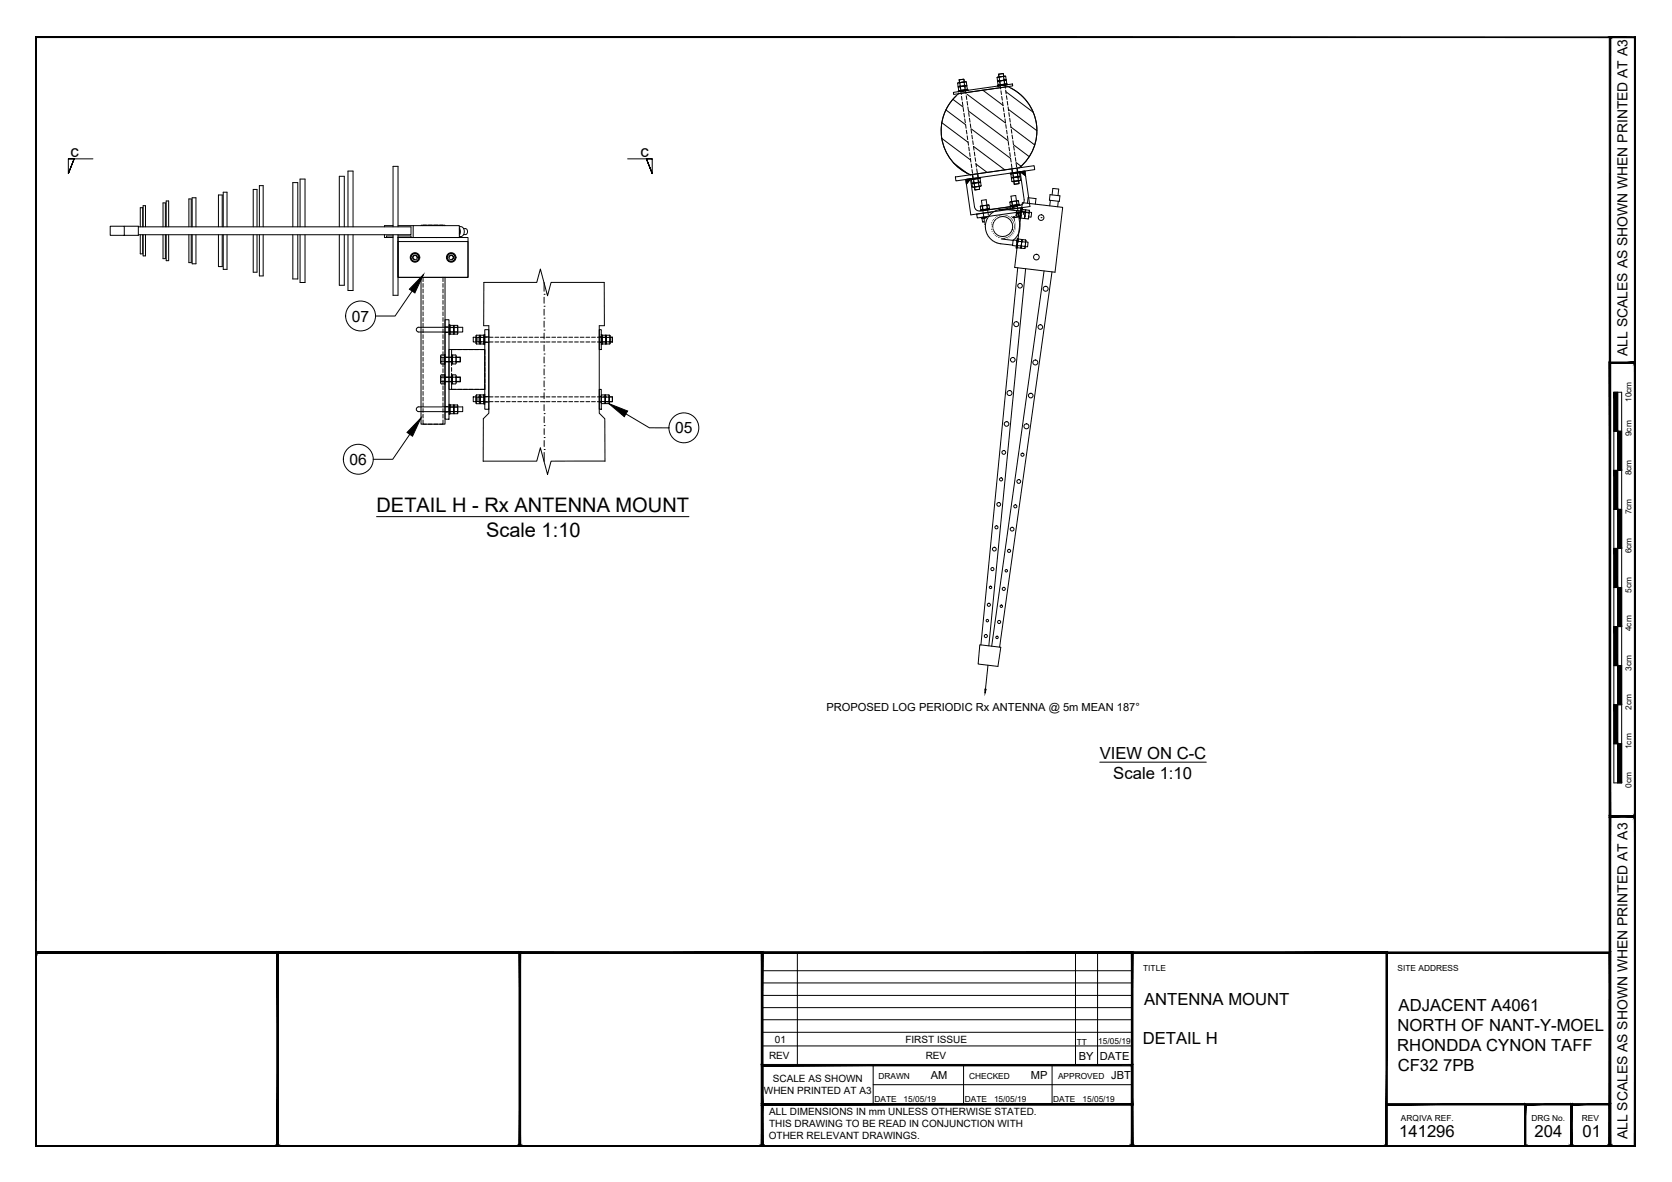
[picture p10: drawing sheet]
<svg xmlns="http://www.w3.org/2000/svg" width="420mm" height="297mm" viewBox="0 0 420 297" stroke-linecap="round" stroke-linejoin="round" font-family="sans-serif">
<!-- layer: PROPOSED OTHER USER 2 ANCILLARY -->
<path d="M246.6 50.4l1.2-.2 1.1 7.2a3.1 3.1 0 0 0 3.5 2.6 3.1 3.1 0 0 0 2.7-3.5l-1.1-7.2 1.2-.2 1.1 7.2a4.3 4.3 0 0 1-3.7 4.9 4.3 4.3 0 0 1-4.9-3.7zM248.4 54.7l-1.1 .1M255.9 53.6l-1.2 .2" fill="none" stroke="#000" stroke-width=".25"/>
<!-- layer: 0 -->
<g fill="none" stroke="#000" stroke-width=".25">
<path d="M255.2 52.9l-.1 1.2M405.5 98.6h2v98.1h-2zM406.5 98.6v98.1M405.5 118.2h2M405.5 108.4h2M405.5 137.8h2M405.5 128h2M405.5 157.5h2M405.5 147.7h2M405.5 177.1h2M405.5 167.3h2M405.5 186.9h2"/>
<path d="M200.4 239.4v28.3M270.3 239.4v28.3M275.8 239.4v28.3M191.5 250.1h93M191.5 247h93M191.5 243.9h93M191.5 256.3h93M191.5 253.2h93M191.5 259.4h93M191.5 262.8h93M219.4 267.7v9.8M219.4 272.6h65.1"/>
<path d="M242.1 267.7v9.8M264.4 267.7v9.8"/>
</g>
<!-- layer: PROPOSED OTHER USER 1 - HIDDEN -->
<g fill="none" stroke="#000" stroke-width=".25">
<path d="M251.1 20l.2 .9M252.3 19.3l-.2-.8-1.2 .1 .1 .9M252.3 19.8l.1 1M241.2 21.4l.1 1M241.4 22.8l.2 .9M241.6 24.2l.2 1M241.8 25.7l.2 .9M242 27.1l.2 .9M242.2 28.5l.2 .9M242.3 20.8l-.1-.9-1.2 .2 .2 .8M242.4 21.2l.1 1M242.4 29.9l.2 .9"/>
<path d="M242.6 22.6l.1 1M242.6 31.3l.2 .9M242.8 24.1l.1 .9M242.8 32.7l.2 1M243 25.5l.1 .9M243 34.1l.2 1M243.2 26.9l.2 .9M243.2 35.5l.2 1M243.4 28.3l.2 1M243.4 37l.2 .9M243.6 29.7l.2 1M243.7 38.4l.1 .9"/>
<path d="M243.8 31.1l.2 1M243.8 39.8l.2 .9M244 32.6l.2 .9M244.2 34l.2 .9M244.4 35.4l.2 .9M244.6 36.8l.2 .9M244.8 38.2l.2 1M245 39.6l.2 1M251.3 21.4l.2 1M251.5 22.8l.2 .9M251.7 24.2l.2 1M251.9 25.7l.2 .9"/>
<path d="M252.1 27.1l.2 .9M252.3 28.5l.2 .9M252.5 21.2l.2 1M252.5 29.9l.2 .9M252.7 22.6l.1 1M252.7 31.3l.2 .9M252.9 24.1l.2 .9M252.9 32.7l.2 1M253.1 25.5l.1 .9M253.1 34.1l.2 1M253.3 26.9l.2 .9M253.4 35.5l.1 1"/>
<path d="M253.5 28.3l.1 1M253.5 37l.2 .9M253.7 29.7l.2 1M253.8 38.4l.1 .9M253.9 31.1l.2 1M253.9 39.8l.2 .9M254.1 32.6l.2 .9M254.3 34l.2 .9M254.5 35.4l.2 .9M254.7 36.8l.2 .9M254.9 38.2l.2 1M255.2 39.6l.1 1"/>
<path d="M107.2 56.6l-.9 .1M107.6 56.6h1M109.1 56.6h.9M110.5 56.6l.8 .1M244.1 41.2l.1 .9M244.2 42.6l.2 1M244.3 43.9l.2 1M244.5 44l.1 1M244.7 45.4l.1 1M245.2 41l.2 1M245.4 42.4l.2 1M245.6 43.9l.2 .9"/>
<path d="M245.7 43.7l.2 .9M245.8 45.3l.2 .9M246 46.7l.2 .9-1.2 .1-.1-.8M254.2 41.2l.1 .9M254.2 42.4l.2 1M254.4 42.6l.1 1M254.6 44l.1 1M255.1 53.9h.5M255.3 41l.2 1M255.5 52.9l1 .1-.2 1.4-1-.1zM255.6 42.4l.1 1M255.6 42.2l.2 1"/>
<path d="M255.7 43.9l.2 .9M256 45.3l.1 .8-1.2 .2-.1-.9M256.5 54.8v-.9l-.1 1h-.2l.2-1-.2 1M256.7 53.2l-.2 1.6M256.8 52.6l-.2 .9 .1-1-.2-.1-.1 1M256.8 52.6l-.1 .6 .9 .1M256.8 52.6l.8 .1M256.8 53.3l.8 .1M257.3 53.3l-.2 .6M257.5 54.8l-.1 .1-.9-.1M257.5 54.8v.1M257.5 54.1v.7"/>
<path d="M257.5 54.9l.9 .1M257.6 53.3l-.2 1.6M257.6 52.7v.6M257.6 52.7l.1 .2M257.7 52.9l-.1 .7M257.7 53.3l-.2 1.6M257.7 53.3l.9 .1M257.8 52.7l-.1 .6M257.8 53.4l.8 .1M257.8 52.7l.8 .1M257.8 52.7l-.1 .2M258.5 54.2l-.1 .8"/>
<path d="M258.6 53.4l-.2 1.6M258.6 52.8v.6M258.6 52.8v.9M258.6 53.3l.6 .1-.1 1.2-.6-.1M106.3 69.7v1.1M106.3 71.2v1M106.3 72.7v.9M106.3 74.1v1M106.3 75.5v1M106.3 77v.9M106.3 78.4v.9M106.3 79.8v1"/>
<path d="M111.3 69.7v1.1M111.3 71.2v1M111.3 72.7v.9M111.3 74.1v1M111.3 75.5v1M111.3 77v.9M111.3 78.4v.9M111.3 79.8v1M254.6 60.3l1 .1-.2 1.4-1-.1zM255.7 62.3v-.9l-.1 1h-.2l.1-1-.1 1M255.8 60.6l-.1 1.1M255.8 60.6l.9 .1"/>
<path d="M255.9 60.1l-.1 .5M255.9 60.1l-.2 .8 .1-1h-.1l-.2 1M255.9 60.1l.8 .1M256.5 61.8l-.8-.1v.6M256.6 62.2l-.1 .2M256.7 62.4l.8 .1M256.7 61.5l-.1 .7M256.7 61.8v.6l-.1-.2M256.7 61.8l.8 .1M256.7 60.2l-.2 2.1h-.8M256.7 60.2l.1 .1M256.8 60.3l-.1 .7"/>
<path d="M256.8 60.7l-.1 1.1M256.8 60.7l.9 .1M256.9 60.2l-.1 .1M257.5 61.9v.6M257.6 61.6l-.1 .9M257.7 60.8l-.2 1.1M257.7 60.3l-.8-.1-.1 .5M257.7 60.3v.5M257.7 60.3v.9M257.8 60.8l.5 .1-.1 1.1h-.6M106.3 81.2v1M106.3 82.7v.9"/>
<path d="M106.3 84.1v.9M106.3 85.5v1M106.3 87v.9M106.3 88.4v.9M106.3 89.8v1M106.3 91.2v1M106.3 92.7v.9M106.3 94.1v1M106.3 95.5v1M106.3 97v.9M106.3 98.4v.9M106.3 99.8v1"/>
<path d="M111.3 81.2v1M111.3 82.7v.9M111.3 84.1v.9M111.3 85.5v1M111.3 87v.9M111.3 88.4v.9M111.3 89.8v1M111.3 91.2v1M111.3 92.7v.9M111.3 94.1v1M111.3 95.5v1M111.3 97v.9"/>
<path d="M111.3 98.4v.9M111.3 99.8v1M111.8 83.5h.7M111.8 82.1h.7M113.5 96.6v1.3h1.1M113.5 89.5v1M113.5 90.9v1M113.5 92.4v.9M113.5 93.8v.9M113.5 95.2v1M114.6 87.8h-1.1v1.2M115 87.8h1"/>
<path d="M115 97.9h1M116.5 87.8h.9M116.5 97.9h.9M117.9 87.8h.9M117.9 97.9h.9M119.3 87.8h1M119.3 97.9h1M120.7 87.8h1.1v1.2M121 84.8h-.9v1.1h.9M121 99.7h-.9v1.2h.9M121.5 85.9h1M121.5 84.8h1"/>
<path d="M121.5 99.7h1M121.8 96.6v1.3h-1.1M121.8 86h1M121.8 84.6h1M121.8 89.5v1M121.8 90.9v1M121.8 92.4v.9M121.8 93.8v.9M121.8 95.2v1M121.8 99.7h1M122.9 85.9h1M122.9 84.8h1"/>
<path d="M122.9 99.7h1M124.4 85.9h.9M124.4 84.8h.9M124.4 99.7h.9M125.8 85.9h1M125.8 84.8h1M125.8 99.7h1M127.2 85.9h1M127.2 84.8h1M127.2 99.7h1M128.7 85.9h.9M128.7 84.8h.9"/>
<path d="M128.7 99.7h.9M130.1 85.9h.9M130.1 84.8h.9M130.1 99.7h.9M131.5 85.9h1M131.5 84.8h1M131.5 99.7h1M133 85.9h.9M133 84.8h.9M133 99.7h.9M134.4 85.9h.9M134.4 84.8h.9"/>
<path d="M134.4 99.7h.9M135.8 85.9h1M135.8 84.8h1M135.8 99.7h1M137.2 85.9h1M137.2 84.8h1M137.2 99.7h1M138.7 85.9h.9M138.7 84.8h.9M138.7 99.7h.9M140.1 85.9h.9M140.1 84.8h.9"/>
<path d="M140.1 99.7h.9M141.5 85.9h1M141.5 84.8h1M141.5 99.7h1M142.9 85.9h1M142.9 84.8h1M142.9 99.7h1M144.4 85.9h.9M144.4 84.8h.9M144.4 99.7h.9M145.8 85.9h1M145.8 84.8h1"/>
<path d="M145.8 99.7h1M147.2 85.9h1M147.2 84.8h1M147.2 99.7h1M148.7 85.9h.9M148.7 84.8h.9M148.7 99.7h.9M150.1 85.9h1M150.1 84.8h1M150.1 99.7h1M150.6 86h.5M150.6 84.6h.5"/>
<path d="M150.6 99.7h.5M151.5 85.9h1M151.5 84.8h1M151.5 99.7h1M153 84.8h.9v1.1h-.9M153 99.7h.9v1.2h-.9M106.3 105.5v1.1h.9M106.3 101.2v1M106.3 102.7v.9M106.3 104.1v1M107.6 106.6h1M109.1 106.6h.9"/>
<path d="M111.3 105.5v1.1h-.8M111.3 101.2v1M111.3 102.7v.9M111.3 104.1v1M111.8 102.2h.7M111.8 103.5h.7M121.5 100.9h1M121.8 101h1M122.9 100.9h1M124.4 100.9h.9M125.8 100.9h1M127.2 100.9h1"/>
<path d="M128.7 100.9h.9M130.1 100.9h.9M131.5 100.9h1M133 100.9h.9M134.4 100.9h.9M135.8 100.9h1M137.2 100.9h1M138.7 100.9h.9M140.1 100.9h.9M141.5 100.9h1M142.9 100.9h1M144.4 100.9h.9"/>
<path d="M145.8 100.9h1M147.2 100.9h1M148.7 100.9h.9M150.1 100.9h1M150.6 101h.5M151.5 100.9h1"/>
</g>
<!-- layer: PROPOSED OTHER USER 1 -->
<g fill="#fefefe" stroke="#fefefe" stroke-width=".25">
<path d="M255.2 52.9l.3 .1z"/>
<path d="M255.1 53.9l.2 .2h-.2z"/>
<path d="M255.1 54.1h.2z"/>
<path d="M255.1 53.9l.2 .2z"/>
<path d="M255.1 53.9h.3l-.1 .2z"/>
<path d="M254.3 60.4h.3z"/>
<path d="M254.6 60.4v.2z"/>
<path d="M254.3 60.6h.3l-.1 1z"/>
<path d="M251.5 52.6h1z"/>
<path d="M252.3 53.8h2.8v.2z"/>
<path d="M250.9 61.1h3.3v.2z"/>
<path d="M255.2 53l.2 .9 .1-.9zM255.2 53l.2 .9h-.3z"/>
<path d="M254.3 60.4h.3zM254.3 60.4h.3zM254.3 60.4h.3l-.3 .2zM254.3 60.6h.3v-.2z"/>
<path d="M254.3 60.6l-.1 1h.3zM254.2 61.6h.3z"/>
<path d="M251.5 52.6h1.2zM251.3 52.6h1.4z"/>
<path d="M251.3 52.6l2.5 .2zM250.7 52.8l.6-.2 2.5 .2z"/>
<path d="M250.7 52.8l4.5 .1zM250.3 52.9l.4-.1 4.5 .1z"/>
<path d="M250.3 52.9l4.9 .1zM250.2 53h5z"/>
<path d="M250.2 53l5 .3v-.3zM249.6 53.3l.6-.3 5 .3z"/>
<path d="M249.6 53.3l5.5 .3 .1-.3zM249.1 53.6l.5-.3 5.5 .3z"/>
<path d="M249.1 53.6l6 .2v-.2zM249.1 53.6l6 .2h-6.1z"/>
<path d="M251.8 53.8h3.3zM251.8 53.8h3.3z"/>
<path d="M249 53.8h2.8zM249 53.8h2.7z"/>
<path d="M248.9 53.8h2.8zM248.9 53.8h2.4z"/>
<path d="M248.9 53.8l2 .2 .4-.2zM248.9 53.8l2 .2h-2.1z"/>
<path d="M252.3 53.8l2.8 .2zM254.2 54l.9 .1z"/>
<path d="M248.8 54h2.1zM248.7 54h2.1z"/>
<path d="M248.7 54l1.7 .2 .4-.2zM248.7 54l1.7 .2h-1.8z"/>
<path d="M248.6 54.2l1.4 .3 .4-.3zM248.6 54.2l1.4 .3h-1.6z"/>
<path d="M248.4 54.5h1.6zM248.4 54.5h1.6z"/>
<path d="M248.4 54.5l1.2 .3 .4-.3zM248.4 54.5l1.2 .3h-1.4z"/>
<path d="M248.2 54.8l1.3 .2 .1-.2zM248.2 54.8l1.3 .2h-1.4z"/>
<path d="M248.1 55l1.2 .2 .2-.2zM248.1 55l1.2 .2h-1.3z"/>
<path d="M248 55.2l1.1 .3 .2-.3zM248 55.2l1.1 .3h-1.3z"/>
<path d="M247.8 55.5h1.3zM247.8 55.5l1.3 .1z"/>
<path d="M247.8 55.6l1.1 .5 .2-.5zM247.8 55.6l1.1 .5h-1.2z"/>
<path d="M247.7 56.1h1.2zM247.7 56.1h1.2z"/>
<path d="M247.7 56.1l1.1 .5 .1-.5zM247.7 56.1l1.1 .5h-1.2z"/>
<path d="M247.6 56.6l1.2 .1v-.1zM247.6 56.6l1.2 .1h-1.2z"/>
<path d="M247.6 56.7l1.2 .3v-.3zM247.6 56.7l1.2 .3h-1.2z"/>
<path d="M247.6 57l1.2 .3v-.3zM247.6 57l1.2 .3h-1.2z"/>
<path d="M247.6 57.3l1.3 .2-.1-.2zM247.6 57.3l1.3 .2h-1.2z"/>
<path d="M247.7 57.5l1.3 .4-.1-.4zM247.7 57.5l1.3 .4h-1.3z"/>
<path d="M247.7 57.9l1.3 .1zM247.7 57.9l1.3 .1z"/>
<path d="M247.7 58l1.5 .5-.2-.5zM247.7 58l1.5 .5h-1.3zM247.9 58.5h1.3zM247.9 58.5h1.3z"/>
<path d="M247.9 58.5l1.6 .4-.3-.4zM247.9 58.5l1.6 .4h-1.4z"/>
<path d="M248.1 58.9l1.5 .1zM248.1 58.9l1.5 .1z"/>
<path d="M248.1 59l1.7 .2-.2-.2zM248.1 59l1.7 .2h-1.5z"/>
<path d="M248.3 59.2l1.9 .3-.4-.3zM248.3 59.2l1.9 .3h-1.8z"/>
<path d="M248.4 59.5h1.8zM248.4 59.5h1.8z"/>
<path d="M248.5 59.5l2.1 .3-.4-.3zM248.5 59.5l2.1 .3h-1.9z"/>
<path d="M248.7 59.8l2.4 .2-.5-.2zM248.7 59.8l2.4 .2h-2.3z"/>
<path d="M248.8 60h2.3zM248.8 60h2.3z"/>
<path d="M248.8 60h2.8zM248.8 60h2.8z"/>
<path d="M248.9 60l5.2 .3-2.5-.3zM248.9 60l5.2 .3h-4.8z"/>
<path d="M249.3 60.3l5 .1zM249.3 60.3l5 .1z"/>
<path d="M249.3 60.4l5 .3v-.3zM249.3 60.4l5 .3h-4.5z"/>
<path d="M249.8 60.7l4.4 .2 .1-.2zM249.8 60.7l4.4 .2h-3.9z"/>
<path d="M250.3 60.9l3.9 .2v-.2zM250.3 60.9l3.9 .2h-3.3z"/>
<path d="M250.9 61.1l3.3 .2zM251.4 61.3h2.8v.3z"/>
</g>
<g fill="none" stroke="#000" stroke-width=".25">
<path d="M250.6 19.5l2-.4 .2 .9-.1 .1M250.6 19.5l.1 .8M250.9 18.6l1.2-.1 .1 .7-1.2 .1zM251.1 19.4l.1 .9M251.1 19.4l-.5 .1M252.2 19.3l.1 .8M252.2 19.3l-1.1 .1M252.7 19.2l-.5 .1M239.6 23.2l14.8-2.1 .1 .5-14.9 2.1zM240.7 20.9l.1 .8 .1 .1M240.7 20.9l.5-.1 .1 .9M240.9 21.8l-.1 .1"/>
<path d="M241 20.1l1.2-.2 .1 .7-1.2 .2zM241.3 21.7h-.5M241.3 21.8l.2 .8M241.3 21.8l-.5 .1M241.4 22.6l-.5 .1M242.3 20.7l.1 .8-1.1 .2M242.3 20.7l-1.1 .1M242.4 21.7l-1.1 .1M242.4 21.7l.1 .8M242.5 22.5l-1 .1M242.8 21.5l-1.9 .3M242.8 21.5l.3 .9-.2 .1-1.8 .3-.2-.1-.1-.8"/>
<path d="M242.8 20.6l-.5 .1M242.8 20.6l-2.1 .3M242.8 20.6l.1 .8M242.9 21.4l-.1 .1M243 21.4l-.6 .1M243 21.6l-.6 .1M243.1 22.4l-.6 .1M243.3 22.7l-2.5 .4v-.2l2.5-.4v.2l-2.5 .4M250.7 20.3l.1 .1M250.8 20.4l-.1 .1 .3 .9 2-.4M251.2 20.2l-.5 .1M251.2 20.4l.2 .8"/>
<path d="M251.2 20.4l1.1-.1 .1 .8M251.2 20.4l-.5 .1M251.4 21.2l-.6 .1M252.3 20.1l-1.1 .1M252.5 21.1l-1.1 .1M252.7 20.1l-1.9 .3M252.7 20.1l.2 .1M252.8 20l-.5 .1M252.9 20.2l.1 .8M252.9 20.2l-.6 .1M253 21l-.5 .1M253.2 21.3l-2.5 .3v-.2l2.4-.3 .1 .2-2.5 .3"/>
<path d="M100 59.7h17.6v10h-17.6zM105.8 56.7h6M240.1 44.5l19.8-2.9 .1 1-19.8 2.9zM243.9 44.9l-1.2 .2 1.3 8.9M243.9 44.9l1 7.1a1.2 1.2 0 0 0 1.3 1l10.2-1.4M243.9 44.9l-1 1.4M243.9 44.9l2.5-.3v.2l-2.4 .3zM244.1 45.2l.1 .8M244.1 45.2l.6-.1 .1 .8M244.2 46l.2 .1M244.2 46.2l.2 .8M244.4 46.1l-.2 .1"/>
<path d="M244.8 45.9l-.6 .1M244.8 46.1l.1 .8M244.8 46.1l-.5 .1M244.9 47l1.2-.2 .1 .8-1.2 .1zM244.9 46.9l-.5 .1M245.4 53.8l11.5-1.6 .2 .9-11.5 1.7zM245.8 44.9l-1.1 .2M245.9 46l.1 .8M245.9 45.9l-1.1 .2M246 46.7l-1.1 .2M246.3 45.8l-1.9 .3M246.3 44.9l-2.2 .3"/>
<path d="M246.3 44.9l.1 .8M246.3 45.8l.1 .1M246.3 44.9l-.5 .1 .1 .8M246.3 51.9l.2 .8M246.4 52.9l2.4-.2zM246.4 45.7l-1.6 .2M246.4 45.7l-.1 .1M246.4 45.9l.2 .8M246.4 45.9h-.5M246.5 52.8l2.2-.2zM246.6 46.7l-.6 .1M246.6 46.7l-2.2 .3"/>
<path d="M246.6 54.7l2.5-.4v.2l-2.5 .3zM246.8 54.9l.1 .8M246.8 54.9l.5-.1 .1 .8M246.9 51.8l.1 .8 1.1-.1M247 52.6l-.5 .1M248 51.6l.1 .9M248 51.7l-1.6 .2M248.4 54.7l.1 .8M248.4 54.7l-1.1 .1M248.5 51.6h-.5M248.5 55.5l-1.6 .2M248.5 51.6l-2.2 .3"/>
<path d="M248.5 51.6l.1 .8M248.6 52.4l-2.1 .3M248.6 52.4h-.5M248.9 54.6l-2.1 .3M248.9 54.6v.9l-2 .2M249 54.6l-.6 .1M249.1 55.4l-.6 .1M253.8 50.8l.1 .8 .1 .1 2.1-.4M253.8 50.8l.5-.1 .1 .9M253.8 43.5l2.5-.3v.1l-2.4 .4zM253.9 51.8l2.4-.3v.1l-2.4 .3zM253.9 51.7l2.3-.3z"/>
<path d="M254 53.6l2.5-.4v.2l-2.5 .4zM254 43.8l.1 .8 .2 .1M254 52.2l-2.9 .7M254.2 53.8l.1 .9M254.3 44.7l-.1 .1M254.6 43.7l.1 .8 1.1-.1M254.7 44.5l-.6 .1M254.7 44.7l-.5 .1M254.7 53.8h-.5M254.7 53.8l.2 .8M254.8 45.6l1.2-.2 .1 .7-1.2 .2zM254.9 54.6h-.6"/>
<path d="M255.4 50.6l.1 .8M255.5 53a8 8 0 0 0-5.3-.1 4.3 4.3 0 0 0-2.5 4.7 4.3 4.3 0 0 0 3.8 3.6M255.5 51.4l-1.6 .2M255.6 51.8l-2.6 .9M255.6 43.5l-1.6 .3M255.8 44.5l.1 .9M255.8 44.5l-1.1 .2 .1 .8-.5 .1M255.8 53.6l.1 .8M255.8 53.6l-1 .2M255.9 45.3l-1.1 .2M255.9 50.5l-2.1 .3M255.9 50.5l.2 .8"/>
<path d="M255.9 50.5l-1.6 .2M256.1 51.3l-.6 .1M256.2 44.4l-1.9 .3M256.2 44.4l.1 .1M256.2 43.5l-2.2 .3M256.2 43.5l.1 .8M256.2 43.5h-.5l.1 .9M256.3 44.3h-.5M256.3 44.3l-.1 .1M256.3 44.5v.9l-1.9 .3-.2-.9M256.3 44.5h-.5M256.4 43.2l1.1-.2 1.3 8.9-14.8 2.1"/>
<path d="M256.4 43.2l1 7M256.4 43.2l1.3 1M256.4 53.5l-.6 .1M256.4 53.5l-2.2 .3M256.4 53.5l.1 .9M256.5 45.3h-.6M256.5 54.4l-2.2 .3M256.5 54.3l-1.6 .3M257.4 50.2a1.2 1.2 0 0 1-1.1 1.4M100 60.7h17.6v9h-17.6zM103.7 63.7h1.1l.6 1-.6 1h-1.1l-.6-1zM104.8 64.7a.5 .5 0 0 0-.5-.5 .5 .5 0 0 0-.5 .5 .5 .5 0 0 0 .5 .5"/>
<path d="M105.8 69.7v36.9h6v-36.9M112.8 63.7h1.1l.6 1-.6 1h-1.1l-.6-1zM112.9 64.7a.5 .5 0 0 1 .5-.5 .5 .5 0 0 1 .5 .5 .5 .5 0 0 1-.5 .5M251.4 61.3l3 .3M251.6 60l3 .4M104.8 82.4l.4-.2 11.1 .1v1.1h-11.1l-.5-.3zM111.8 80.3h1v25h-1zM112.8 81.6h.2v2.5h-.2zM112.8 87.8h9v10.1h-9zM113.1 82.3v1.1M113.1 82.3h.8M113.1 83.4h.8"/>
<path d="M113.1 81.8v.5M113.1 83.4v.6M113.9 82.3v1.1M113.9 81.8v.5M113.9 83.4v.6M114 81.9v1.9M114 81.9l-.1-.1h-.8l-.1 .1v1.9l.1 .2h.8l.1-.2M114 81.9l.1-.1h.8l.1 .1v1.9l-.1 .2h-.8l-.1-.2M114.1 82.3h.8M114.1 83.4h.8M114.1 81.8v2.2M114.9 82.3v1.1"/>
<path d="M114.9 81.8v.5M114.9 83.4v.6M118.9 84.8h.7v1.1h-.7zM118.9 99.7h.7v1.2h-.7zM119.7 84.2v.6M119.7 85.9v.5M119.7 99.2v1.7M119.7 85.9v-1.1h.9v1.1M119.7 84.2h.9M119.7 86.4h.9M119.7 85.9h.9M119.7 84.2v2.2"/>
<path d="M119.7 99.3v2.2M119.7 99.3h.9M119.7 99.8h.9M120.6 84.2v.2M120.6 99.3v.1M120.6 84.2v.6M120.6 85.9v.5M120.6 99.2v1.7M120.6 84.4v1.9M120.6 99.4v1.9M120.6 86.3l.1 .1M120.6 86.3v.1"/>
<path d="M120.7 84.2h.8M120.7 84.2l-.1 .2M120.7 86.4h.8M120.7 85.9h.8M120.7 99.3h.8M120.7 99.8h.8M120.7 99.3l-.1 .1M120.7 84.2v.6M120.7 85.9v.5M120.7 99.2v1.7M120.7 85.9v-1.1h.8v1.1M121.5 84.2v2.2"/>
<path d="M121.5 99.3v2.2M121.5 84.2v.6M121.5 85.9v.5M121.5 99.2v1.7M121.6 84.1h.2v2.5h-.2zM121.6 99.1h.2v2.5h-.2zM121.8 82.8h1v20h-1zM150.6 97.9h.5v4.9h-.5zM150.6 82.8h.5v5h-.5zM151.1 84.1h.2v2.5h-.2zM151.2 99.8v1.1h.8M151.2 99.8h.8"/>
<path d="M151.2 99.2v.6M151.4 84.8h.8v1.1M151.4 85.9h.8M151.4 84.2v.6M151.4 84.8v1.6M152 99.3h-.8l-.1 .1v1.9l.9 .1M152 99.3l.1 .1M152 99.2v1.7M152.1 99.4l-.1 2M152.1 99.4v1.9l.9 .1M152.2 99.8h.8M152.2 99.2v2.2"/>
<path d="M152.2 84.2h-.8l-.1 .2v1.9l.1 .1h.8M152.2 84.2l.1 .2M152.2 84.2v.6M152.2 85.9v.5M152.3 84.4l-.1 2M152.3 86.3l.1 .1h.8M152.3 86.3l-.1 .1M152.3 84.4v1.9M152.4 84.8h.8v1.1M152.4 85.9h.8M152.4 84.2v.6M152.4 84.8v1.6"/>
<path d="M153 99.3h-.8l-.1 .1M153 99.3v2.1M153 99.2v1.7M153.1 99.7h.8v1.2h-.8zM153.2 84.2h-.8l-.1 .2M153.2 84.2v2.2M153.2 84.2v.6M153.2 85.9v.5M153.3 84.8h.6v1.1h-.6zM153.9 84.8v1.1M105.2 102.2a.6 .6 0 0 0-.6 .6 .6 .6 0 0 0 .6 .6h11.1v-1.1h-11.1M112.8 101.6h.2v2.5h-.2z"/>
<path d="M113.1 103.4v-1.1h.8v1.1M113.1 101.8v2.2M113.1 101.8h.8M113.1 104h.8M113.1 103.4h.8M113.1 101.8v.5M113.1 103.4v.6M113.9 101.8l.1 .1M113.9 101.8v.5M113.9 103.4v.6M114 101.9v1.9M114 103.8l.1 .2h.8"/>
<path d="M114 103.8l-.1 .2M114.1 102.3h.8v1.1M114.1 103.4h.8M114.1 101.8v.5M114.1 102.3v1.7M114.9 101.8h-.8l-.1 .1M114.9 101.8v2.2M114.9 101.8v.5M114.9 103.4v.6M119.7 100.9v.5M119.7 101.5h.9M119.7 100.9h.9"/>
<path d="M120.6 100.9v.5M120.6 101.3l.1 .2M120.6 101.3v.2M120.7 101.5h.8M120.7 100.9h.8M120.7 100.9v.5M121.5 100.9v.5M151.2 100.9v.5M152 100.9v.5M152.2 100.9h.8M153 100.9v.5"/>
<circle cx="252" cy="56.9" r="3"/>
<circle cx="252" cy="56.9" r="2.51"/>
<circle cx="104.3" cy="64.7" r="1.2"/>
<circle cx="104.3" cy="64.7" r=".98"/>
<circle cx="104.3" cy="64.7" r=".6"/>
<circle cx="113.4" cy="64.7" r="1.2"/>
<circle cx="113.4" cy="64.7" r=".98"/>
<circle cx="113.4" cy="64.7" r=".6"/>
</g>
<g fill="#000" stroke="#000" stroke-width=".25">
<path d="M242.7 45.1l1.2-.2-.2 .2zM242.7 45.1l.2 1.2 .8-1.2z"/>
<path d="M256.4 43.2l1.1-.2 .1 .2zM256.4 43.2l1.3 1-.1-1z"/>
</g>
<!-- layer: TEXT AND DIMENSIONS -->
<g fill="none" stroke="#000" stroke-width=".25">
<path d="M17.2 39.9h1.4l-1.4 3.7 1.4-3.7-1.4 3.7v-3.7h6.2M157.7 39.9h6.2v3.7l-1.5-3.7 1.5 3.7-1.5-3.7h1.5M236.6 34.8l7.3 5.4M236.7 30.8l6.6 5M237.7 27.6l4.9 3.7M239.4 25l2.6 1.9M243 23.7l9.7 7.2M243.4 27.9l9.9 7.5M244 32.3l10 7.5M244.6 36.8l7.9 5.9M247 22.7l5.1 3.8M252.8 23.1l6.8 5.1"/>
<path d="M253.4 27.5l7.2 5.4M254 22.1a12 12 0 0 1 2.2 20.1M254 31.9l6 4.5M254.7 36.4l3.9 3M239.7 41l3.5 2.6M245.3 41.2l2.8 2.1M255.3 40.8l1.3 1M121.6 71h13.3l.9-3.4 1.8 6.7 .9-3.3h13.3M136.7 79.9h.1M136.7 77h.1M136.7 74h.1M136.7 71v2.2"/>
<path d="M136.7 74.7v1.5M136.7 77.7v1.5M110.7 89.5v1.7M110.7 94.5v1.7M110.9 89.8h.8M110.9 90.9h.8M110.9 94.8h.8M110.9 89.8l-.2-.3 .2-.3h.8v2.3h-.8l-.2-.3 .2-.3M110.9 94.8l-.2-.3 .2-.3h.8v2.3h-.8M110.9 95.9l-.2 .3 .2 .3M110.9 89.8l-.1 .5 .1 .6M110.9 94.8l-.1 .5 .1 .6h.8"/>
<path d="M111.7 89.2h.1v2.3h-.1zM111.7 94.1h.1v2.4h-.1zM111.8 91h1.6M111.8 89.8h1.6M111.8 90.8h1.6M111.8 89.7h1.6M111.8 94.7h1.6M111.8 95.8h1.6M111.8 94.8h1.6M111.8 95.9h1.6M113.4 89.2l.1 2.3zM113.4 94.1l.1 2.4z"/>
<path d="M113.5 89.2l.2 2.3zM113.5 94.2l.2 2.3zM113.5 95.2l.2 .3M113.5 95.1l.2 .4M113.7 89.5v1.7M113.7 94.5v1.7M113.7 90.1l-.2 .4M113.7 90.2l-.2 .4M113.8 89.2h.7l.1 .3-.1 .3M113.8 94.2h.7l.1 .3-.1 .3M113.8 96.5h.7M113.8 94.8h.7l.1 .5-.1 .6h-.7l-.1-.6z"/>
<path d="M113.8 89.2l-.1 .3 .1 .3M113.8 90.9l-.1 .3 .1 .3M113.8 95.9l-.1 .3 .1 .3M113.8 94.2l-.1 .3 .1 .3M114.5 89.8l.1 .5-.1 .6M114.5 89.8h-.7l-.1 .5 .1 .6h.7M114.5 90.9l.1 .3-.1 .3h-.7M114.5 95.9l.1 .3-.1 .3M114.6 89.7l1.1 .1-.1 1.2h-1M114.6 94.7l1.1 .1-.1 1.1h-1M114.6 89.8h1.1M114.6 90.8h1.1"/>
<path d="M114.6 89.5v1.7M114.6 94.5v1.7M114.6 95.8h1.1M114.6 94.8h1.1M115.6 89.7v1.3M115.6 94.7v1.2M136.7 98h.1M136.7 95h.1M136.7 91.9h.1M136.7 89h.1M136.7 86h.1M136.7 83h.1"/>
<path d="M136.7 80.7v1.5M136.7 83.7v1.5M136.7 86.7v1.5M136.7 89.7v1.5M136.7 92.7v1.5M136.7 95.7v1.5M136.7 98.7v1.5M136.7 101h.1M136.7 101.7v1.5M136.7 113h.1M136.7 110h.1M136.7 107h.1"/>
<path d="M136.7 103.9h.1M136.7 104.7v1.5M136.7 107.7v1.5M136.7 110.7v1.5M136.7 113.7v2.3M152 115.9h-13.5l-.9 3.3-1.8-6.7-.9 3.4h-13.5M94.6 129.8h78.5M248.3 167.2l-.7 6M276.4 191.5h26.7"/>
</g>
<!-- layer: MEDIUM THICKNESS -->
<path d="M240.3 24.1a12 12 0 0 0 3.5 19.8M240.9 23.5a12 12 0 0 0 2.9 20.4M253.2 21.8l-12.3 1.7M253.2 21.8a12 12 0 0 1 3 20.4l-12.4 1.7M121.6 71l-.1 10.9h1.3v21.9l-1.4 1.4v10.7M151.8 71l.1 10.9h-1.3v21.9l1.4 1.4v10.7" fill="none" stroke="#000" stroke-width=".25"/>
<!-- layer: PROPOSED OTHER USER 1 -->
<path d="M251.2 53.9a3.1 3.1 0 0 1 3.8 2.3 3.1 3.1 0 0 1-2.3 3.8" fill="none" stroke="#fefefe" stroke-width=".25"/>
<!-- layer: ANTENNAS DISHES -->
<g fill="none" stroke="#000" stroke-width=".25">
<path d="M27.7 56.9h3.5v2.2h-3.5zM31.2 56.9h3.6v2.2h-3.6M34.8 57h68.5v2h-68.5M35.2 57v-4.8h.7v4.8M35.2 59v4.8h.7v-4.8M36 57v-5.3h.6v5.3M36 59v5.3h.6v-5.3M41 57v-6h.6v6M41 59v6h.6v-6M41.8 57v-6.5h.6v6.5M41.8 59v6.5h.6v-6.5M47.5 57v-7h.6v7"/>
<path d="M47.5 59v7h.6v-7M48.3 57v-7.3h.9v7.3M48.3 59v7.3h.9v-7.3M54.9 57v-8h.9v8M54.9 59v8h.9v-8M56.1 57v-8.7h1v8.7M56.1 59v8.7h1v-8.7M63.6 57v-9.4h1v9.4M63.6 59v9.4h1v-9.4M65.2 57v-10.3h.9v10.3M65.2 59v10.3h.9v-10.3M73.6 57v-11.1h1.2v11.1"/>
<path d="M73.6 59v11.1h1.2v-11.1M75.4 57v-12h1.3v12M75.4 59v12h1.3v-12M85.3 57v-12.7h1.2v12.7M85.3 59v12.7h1.2v-12.7M87.4 57v-14h1.3v14M87.4 59v14h1.3v-14M96.6 59v.7h2.2M98.8 56.7h-2.2v.3M98.8 59.3h-1.7v.4M98.8 57v-15.2h1.2v15.2M98.8 59v15.2h1.2v-15.2"/>
<path d="M100 59.3h3.3v.4h.5M100 56.7h3.8M100 59.7h3.3M103.8 56.7h11.6v3h-11.6zM109.5 59.7h.1M115.4 57.3a1.7 1.7 0 0 1 0 1.8M115.4 57a1.25 1.25 0 0 1 1.3 1.2 1.25 1.25 0 0 1-1.3 1.3M115.4 57.7v1M116.5 57.4h.5a.8 .8 0 0 1 .5 .8 .8 .8 0 0 1-.5 .7h-.5M256.9 50.9l10.1 1.2-1.9 16.3-10.1-1.2zM258.2 51.1l.1-1.4 2 .2-.1 1.4M261.6 54.7h.1"/>
<path d="M263.9 48.9l2.4 .3-.1 1.4-2.5-.3zM264 50.3l-.2 1.4M264.4 49l.2-1.7 1.5 .2-.2 1.6M265.9 50.6l-.1 1.4M255.7 67.3l-9.2 94.8M257.7 67.5l-9.2 94.8M262.4 68.1l-13.2 94.3M264.4 68.3l-13.2 94.3M246.2 162l5.3 .7-.7 4.8-5-.6z"/>
<circle cx="261.6" cy="54.7" r=".71"/>
<circle cx="256.3" cy="71.8" r=".58"/>
<circle cx="260.4" cy="64.6" r=".71"/>
<circle cx="262.8" cy="72.6" r=".62"/>
<circle cx="253.7" cy="98.8" r=".62"/>
<circle cx="254.5" cy="90.4" r=".58"/>
<circle cx="255.4" cy="81.5" r=".62"/>
<circle cx="259" cy="99.4" r=".58"/>
<circle cx="260.2" cy="91.1" r=".62"/>
<circle cx="261.4" cy="82.2" r=".58"/>
<circle cx="252.2" cy="113.7" r=".48"/>
<circle cx="252.9" cy="106.5" r=".58"/>
<circle cx="256.9" cy="114.3" r=".39"/>
<circle cx="257.9" cy="107.1" r=".62"/>
<circle cx="249.9" cy="138" r=".48"/>
<circle cx="250.4" cy="132.5" r=".39"/>
<circle cx="251" cy="126.8" r=".48"/>
<circle cx="251.6" cy="120.5" r=".39"/>
<circle cx="253.6" cy="138.4" r=".39"/>
<circle cx="254.3" cy="133" r=".48"/>
<circle cx="255.1" cy="127.2" r=".39"/>
<circle cx="256" cy="121" r=".48"/>
<circle cx="247.7" cy="159.8" r=".39"/>
<circle cx="248.1" cy="156" r=".31"/>
<circle cx="248.5" cy="152" r=".39"/>
<circle cx="248.9" cy="147.6" r=".31"/>
<circle cx="249.4" cy="143" r=".39"/>
<circle cx="251.1" cy="156.3" r=".39"/>
<circle cx="251.6" cy="152.3" r=".31"/>
<circle cx="252.2" cy="148" r=".39"/>
<circle cx="252.9" cy="143.4" r=".31"/>
<circle cx="250.5" cy="160.2" r=".31"/>
</g>
<!-- layer: TEXT AND DIMENSIONS -->
<path d="M247.5 173.2h.3l-.3 1z" fill="#000" stroke="#000" stroke-width=".25"/>
<!-- layer: 03 - TEXT AND DIMENSIONS -->
<g fill="none" stroke="#000" stroke-width=".25">
<path d="M103.6 73.2l-4.3 6.2h-5M103 109.1l-4.3 6.3h-4.9M157.3 104l5.9 3.5h4.9"/>
<circle cx="90.6" cy="79.4" r="3.8"/>
<circle cx="90" cy="115.4" r="3.8"/>
<circle cx="171.8" cy="107.5" r="3.8"/>
</g>
<path d="M106.4 69l-2.1 4.6-1.4-.9zM105.8 105l-2.1 4.6-1.4-.9zM153 101.4l4.7 1.9-.8 1.4z" fill="#000" stroke="#000" stroke-width=".25"/>
<!-- layer: 0 -->
<g fill="#000" stroke="#000" stroke-width=".25">
<path d="M8.9 9.3l.2 .1h401.6zM8.9 9.3h402l-.2 .1z"/>
<path d="M404.4 9.3l.3 .1zM404.4 9.3l.3 .1-.3 278.6zM404.7 9.4l-.3 278.6 .3-.1zM404.4 288l.3-.1z"/>
<path d="M404.6 9.3l.1 .1h6zM404.6 9.3h6.3l-.2 .1z"/>
<path d="M410.7 9.4v278.5l.2-278.6zM410.9 9.3v278.7l-.2-.1z"/>
<path d="M410.7 9.4v278.5l.2-278.6zM410.9 9.3v278.7l-.2-.1z"/>
<path d="M404.4 91l.3 .3 6.2-.3zM404.7 91.3l6.2-.3-.2 .3zM410.9 91l-.2 .3z"/>
<path d="M404.4 91l.3 114v-113.7zM404.4 91l.3 114-.3 .3z"/>
<path d="M405.5 98.6l1 9.8v-9.8zM405.5 98.6l1 9.8h-1z"/>
<path d="M410.9 91.1l-.2 .2 .2 113.9zM410.7 91.3l.2 113.9-.2-.2zM410.7 205l.2 .3zM404.7 205h6l.2 .3zM404.7 205l-.3 .3h6.5z"/>
<path d="M405.5 118.2l1 9.8v-9.8zM405.5 118.2l1 9.8h-1z"/>
<path d="M406.5 108.4l1 9.8v-9.8zM406.5 108.4l1 9.8h-1z"/>
<path d="M405.5 137.8l1 9.8v-9.8zM405.5 137.8l1 9.8h-1z"/>
<path d="M406.5 128l1 9.8v-9.8zM406.5 128l1 9.8h-1z"/>
<path d="M405.5 157.5l1 9.8v-9.8zM405.5 157.5l1 9.8h-1z"/>
<path d="M406.5 147.6l1 9.9v-9.9zM406.5 147.6l1 9.9h-1z"/>
<path d="M405.5 177.1l1 9.8v-9.8zM405.5 177.1l1 9.8h-1z"/>
<path d="M406.5 167.3l1 9.8v-9.8zM406.5 167.3l1 9.8h-1z"/>
<path d="M406.5 186.9l1 9.8v-9.8zM406.5 186.9l1 9.8h-1z"/>
<path d="M404.4 205l.3 .3 6.2-.3zM404.7 205.3l6.2-.3-.2 .3zM410.9 205l-.2 .3z"/>
<path d="M410.9 205.1l-.2 .2 .2 82.7zM410.7 205.3l.2 82.7-.2-.1zM410.7 287.9l.2 .1z"/>
<path d="M8.9 239.2l.2 .4zM8.9 239.2l395.5 .4h-395.3zM8.9 239.2l395.5 .4 .3-.4z"/>
<path d="M9.1 239.6h60.5l.3-.4zM8.9 239.2h61l-60.8 .4zM8.9 239.2l.2 .4z"/>
<path d="M69.9 239.6h60.6l.3-.4zM69.6 239.2h61.2l-60.9 .4zM69.6 239.2l.3 48.7v-48.3zM69.6 239.2l.3 48.7-.3 .1zM69.6 288l.3-.1z"/>
<path d="M130.8 239.6h60.5l.4-.4zM130.5 239.2h61.2l-60.9 .4zM130.5 239.2l.3 48.7v-48.3zM130.5 239.2l.3 48.7-.3 .1zM130.5 288l.3-.1z"/>
<path d="M191.7 239.6h92.6l.4-.4zM191.3 239.2h93.4l-93 .4zM191.3 239.2l.4 48.7v-48.3zM191.3 239.2l.4 48.7-.4 .1zM191.3 288l.4-.1z"/>
<path d="M284.7 239.6h63.6l.3-.4zM284.3 239.2h64.3l-63.9 .4zM284.3 239.2l.4 48.7v-48.3zM284.3 239.2l.4 48.7-.4 .1zM284.3 288l.4-.1z"/>
<path d="M404.7 239.2l-.3 .4 .3 48.4zM404.4 239.6l.3 48.4-.3-.1zM404.4 287.9l.3 .1z"/>
<path d="M191.3 277.3l.4 .4 93-.4zM191.7 277.7l93-.4-.4 .4zM284.7 277.3l-.4 .4 .4 10.3zM284.3 277.7l.4 10.3-.4-.1zM284.3 287.9l.4 .1z"/>
<path d="M191.3 277.7h93.4l-.4-.4zM191.3 277.7l.4-.4h92.6zM191.3 267.5v10.2l.4-.4zM191.3 267.5l.4 .4v9.4zM191.3 267.5l.4 .4 93-.4zM191.7 267.9l93-.4-.4 .4zM284.7 267.5l-.4 .4 .4 9.8zM284.3 267.9l.4 9.8-.4-.4z"/>
<path d="M383.1 277.3l.3 .4 11.7-.4zM383.4 277.7l11.7-.4-.4 .4zM394.7 277.7l.4 10.3v-10.7zM394.7 277.7l.4 10.3-.4-.1zM394.7 287.9l.4 .1z"/>
<path d="M348.5 277.7h34.8v-.4zM348.5 277.3h34.8l-34.8 .4z"/>
<path d="M394.7 277.3l.4 .4 9.6-.4zM395.1 277.7l9.6-.4-.3 .4zM404.7 277.3l-.3 .4 .3 10.3zM404.4 277.7l.3 10.3-.3-.1zM404.4 287.9l.3 .1z"/>
<path d="M9.1 9.4l-.2 278.6 .2-.1zM8.9 9.3l.2 .1-.2 278.6z"/>
<path d="M9.1 239.6l-.2 48.4 .2-.1zM8.9 239.4l.2 .2-.2 48.4z"/>
<path d="M9.1 287.9l60.7 .1-.2-.1zM9.1 287.9l60.7 .1h-60.9z"/>
<path d="M69.6 287.9l.3 .1zM69.9 239.2v48.8l-.3-.1zM69.9 239.2l-.3 .4v48.3z"/>
<path d="M69.9 287.9l60.7 .1-.1-.1zM69.9 287.9l60.7 .1h-60.8z"/>
<path d="M130.5 287.9l.3 .1zM130.8 239.2v48.8l-.3-.1zM130.8 239.2l-.3 .4v48.3z"/>
<path d="M130.8 287.9l60.7 .1-.2-.1zM130.8 287.9l60.7 .1h-60.9z"/>
<path d="M191.3 287.9l.4 .1zM191.7 239.2v48.8l-.4-.1zM191.3 239.6v48.3l.4-48.7z"/>
<path d="M191.7 287.9l92.8 .1-.2-.1zM191.7 287.9l92.8 .1h-93z"/>
<path d="M284.3 287.9l.4 .1zM284.7 239.2v48.8l-.4-.1zM284.7 239.2l-.4 .4v48.3z"/>
<path d="M191.5 288h93l-.2-.1zM191.5 288l.2-.1h92.6zM191.3 288l.4-.1zM191.7 277.7v10.2l-.4 .1zM191.3 277.3v10.7l.4-10.3z"/>
<path d="M284.7 287.9l63.8 .1-.2-.1zM284.7 287.9l63.8 .1h-64z"/>
<path d="M348.3 287.9l.3 .1zM348.6 239.2v48.8l-.3-.1zM348.6 239.2l-.3 .4v48.3z"/>
<path d="M383.3 288h11.6l-.2-.1zM383.4 287.9h11.3l-11.4 .1zM383.1 288l.3-.1zM383.4 277.7v10.2l-.3 .1zM383.1 277.3v10.7l.3-10.3z"/>
<path d="M8.9 288h395.7l-.2-.1zM8.9 288l.2-.1h395.3zM8.9 239.4v48.6l.2-.1zM8.9 239.4l.2 .2v48.3z"/>
<path d="M394.9 288h9.7l-.2-.1zM394.9 288l.2-.1h9.3zM394.7 288l.4-.1zM395.1 277.7v10.2l-.4 .1zM394.7 277.3v10.7l.4-10.3z"/>
<path d="M9.1 287.9l401.8 .1-.2-.1zM9.1 287.9l401.8 .1h-402z"/>
<path d="M404.7 287.9l6.2 .1-.2-.1zM404.7 287.9l6.2 .1h-6.3z"/>
<path d="M404.6 288h6.3l-.2-.1zM404.7 287.9h6l-6.1 .1zM404.4 288l.3-.1zM404.7 205.3v82.6l-.3 .1zM404.4 205v83l.3-82.7z"/>
</g>
<g font-size="5">
<text x="94.6" y="128.8">DETAIL H - Rx ANTENNA MOUNT</text>
<text x="122.1" y="134.8">Scale 1:10</text>
</g>
<g font-size="4.2">
<text x="17.7" y="39.3">c</text>
<text x="161" y="39.3">c</text>
<text x="276.4" y="190.6">VIEW ON C-C</text>
<text x="279.8" y="195.7">Scale 1:10</text>
<text x="287.5" y="252.5">ANTENNA MOUNT</text>
<text x="351.5" y="254">ADJACENT A4061</text>
<text x="287.2" y="262.4">DETAIL H</text>
<text x="351.1" y="259.1">NORTH OF NANT-Y-MOEL</text>
<text x="351.1" y="264.1">RHONDDA CYNON TAFF</text>
<text x="351.2" y="269.2">CF32 7PB</text>
<text x="351.6" y="285.7">141296</text>
<text x="385.6" y="285.7">204</text>
<text x="397.7" y="285.7">01</text>
</g>
<g font-size="3.9">
<text x="88.4" y="80.8">07</text>
<text x="169.7" y="108.9">05</text>
<text x="87.8" y="116.8">06</text>
</g>
<g font-size="3.5">
<text x="409" y="89.4" transform="rotate(-90 409 89.4)">ALL SCALES AS SHOWN WHEN PRINTED AT A3</text>
<text x="409" y="286.3" transform="rotate(-90 409 286.3)">ALL SCALES AS SHOWN WHEN PRINTED AT A3</text>
</g>
<g font-size="2.8">
<text x="207.7" y="178.7">PROPOSED LOG PERIODIC Rx ANTENNA @ 5m MEAN 187°</text>
<text x="271.1" y="266.3">BY</text>
<text x="276.4" y="266.3">DATE</text>
<text x="233.9" y="271.1">AM</text>
<text x="259" y="271.1">MP</text>
<text x="279.3" y="271.1">JBT</text>
</g>
<g font-size="2.5">
<text x="194.7" y="262">01</text>
<text x="227.5" y="262">FIRST ISSUE</text>
<text x="193.3" y="266.2">REV</text>
<text x="232.6" y="266.2">REV</text>
<text x="192" y="275">WHEN PRINTED AT A3</text>
<text x="194.2" y="272">SCALE AS SHOWN</text>
<text x="193.3" y="280.3">ALL DIMENSIONS IN mm UNLESS OTHERWISE STATED.</text>
<text x="193.2" y="286.3">OTHER RELEVANT DRAWINGS.</text>
<text x="193.3" y="283.3">THIS DRAWING TO BE READ IN CONJUNCTION WITH</text>
</g>
<g font-size="2.1">
<text x="409.9" y="101" transform="rotate(-90 409.9 101)">10cm</text>
<text x="409.9" y="109.6" transform="rotate(-90 409.9 109.6)">9cm</text>
<text x="409.9" y="119.5" transform="rotate(-90 409.9 119.5)">8cm</text>
<text x="409.9" y="129.3" transform="rotate(-90 409.9 129.3)">7cm</text>
<text x="409.9" y="139.1" transform="rotate(-90 409.9 139.1)">6cm</text>
<text x="409.9" y="148.9" transform="rotate(-90 409.9 148.9)">5cm</text>
<text x="409.9" y="158.6" transform="rotate(-90 409.9 158.6)">4cm</text>
<text x="409.9" y="168.6" transform="rotate(-90 409.9 168.6)">3cm</text>
<text x="409.9" y="178.3" transform="rotate(-90 409.9 178.3)">2cm</text>
<text x="409.9" y="188.3" transform="rotate(-90 409.9 188.3)">1cm</text>
<text x="409.9" y="198" transform="rotate(-90 409.9 198)">0cm</text>
<text x="287.3" y="243.9">TITLE</text>
<text x="351.2" y="243.9">SITE ADDRESS</text>
<text x="270.6" y="262.7">TT</text>
<text x="276" y="262.3">15/05/19</text>
<text x="220.8" y="271.1">DRAWN</text>
<text x="243.5" y="271.1">CHECKED</text>
<text x="265.9" y="271.1">APPROVED</text>
<text x="219.7" y="276.9">DATE</text>
<text x="227.1" y="276.9">15/05/19</text>
<text x="242.5" y="276.9">DATE</text>
<text x="249.8" y="276.9">15/05/19</text>
<text x="264.7" y="276.9">DATE</text>
<text x="272" y="276.9">15/05/19</text>
<text x="352.1" y="281.6">ARQIVA REF.</text>
<text x="384.8" y="281.6">DRG No.</text>
<text x="397.5" y="281.6">REV</text>
</g>
</svg>
